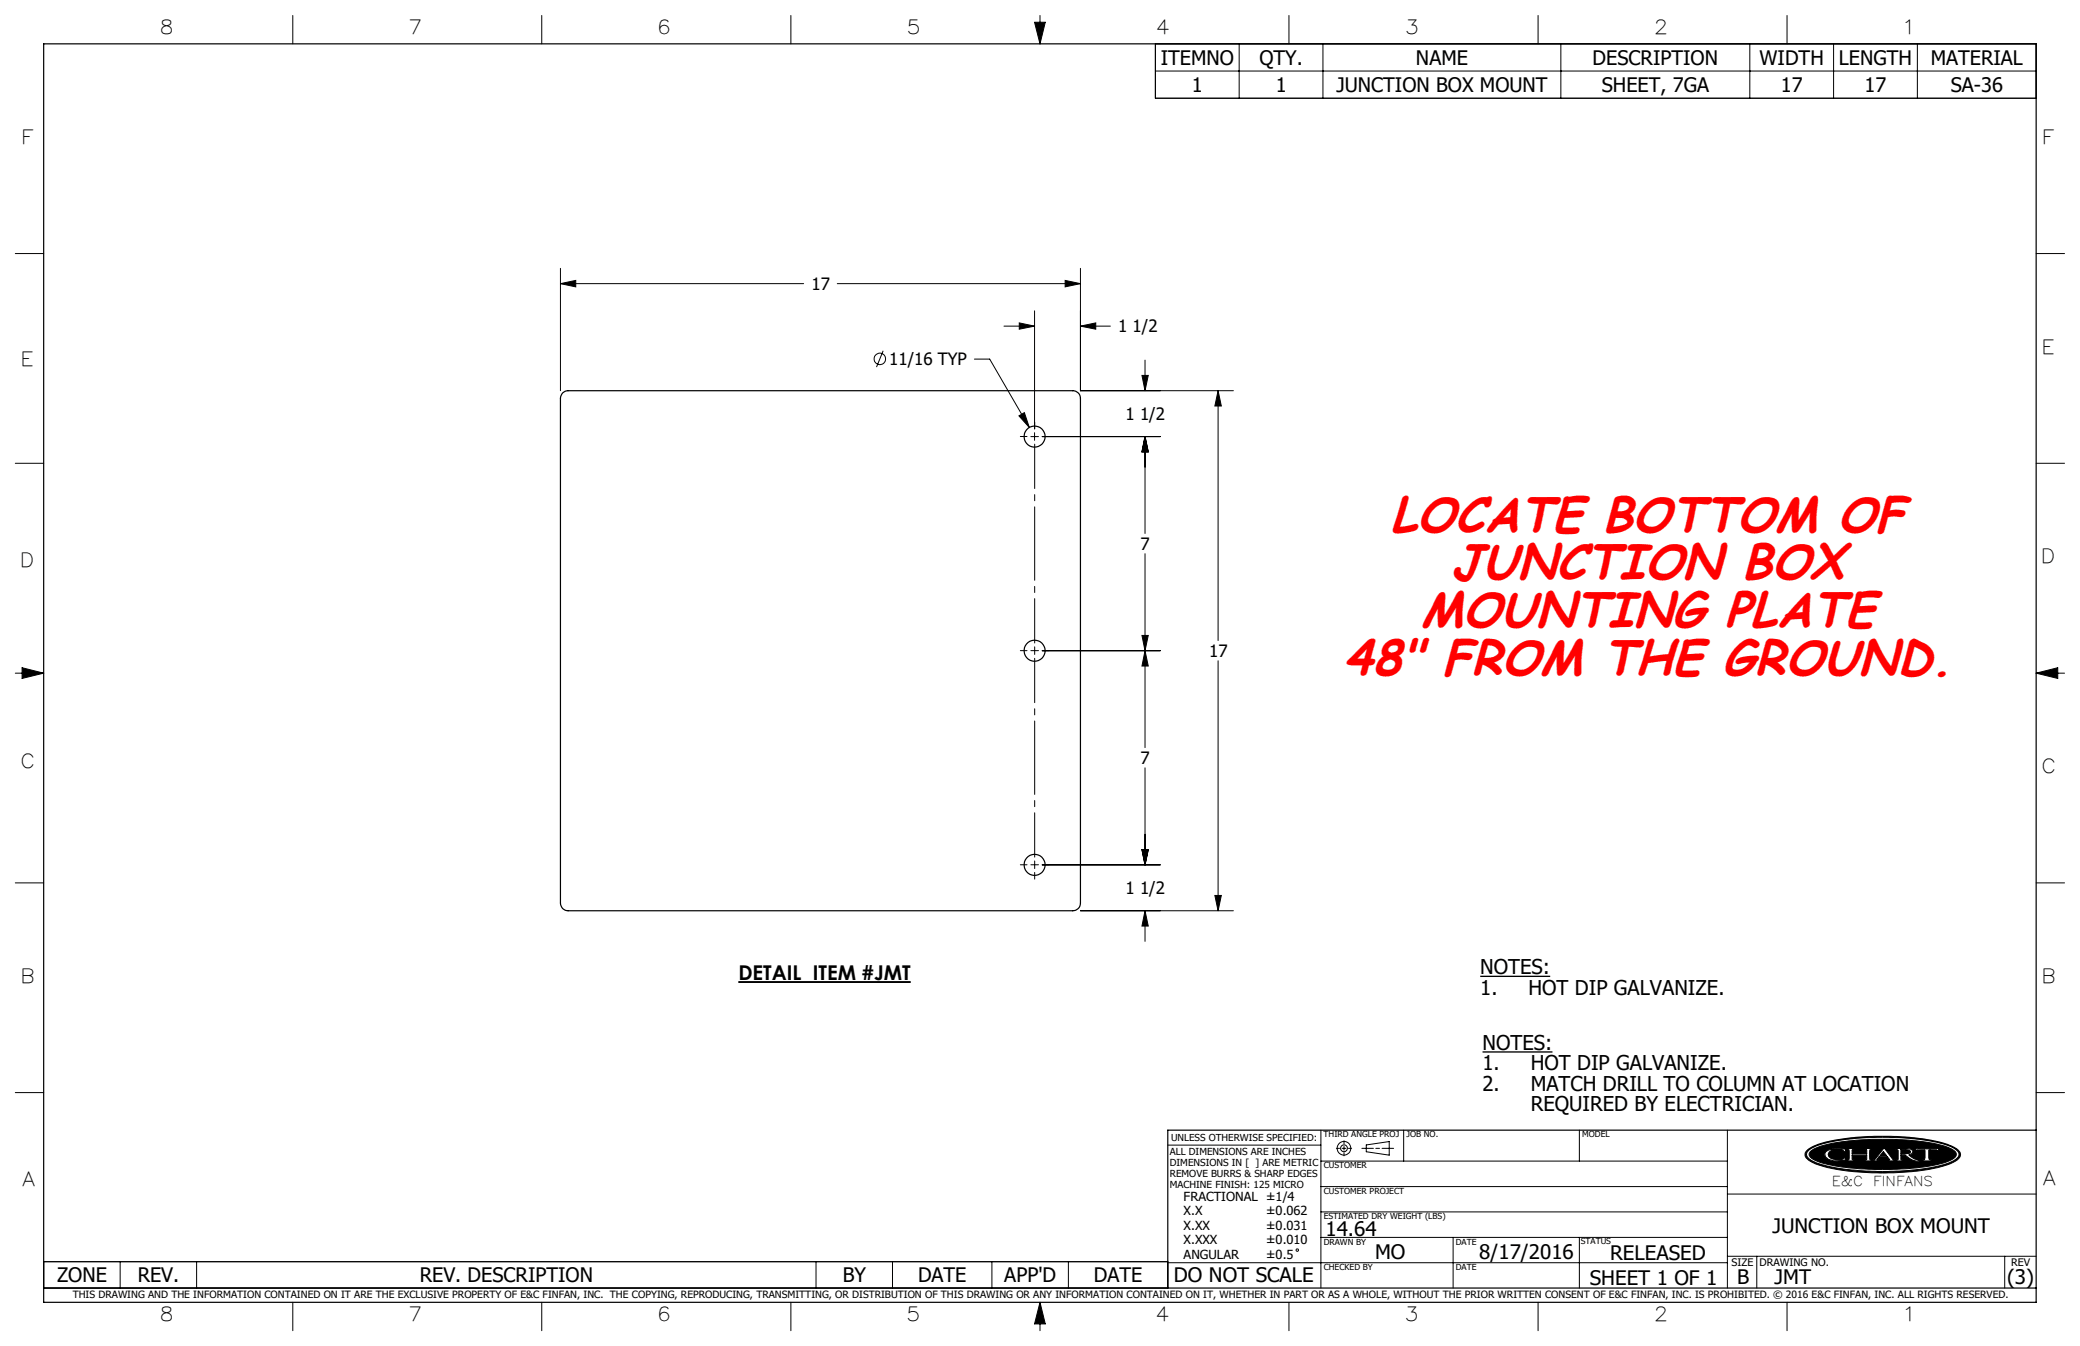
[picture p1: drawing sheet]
<svg xmlns="http://www.w3.org/2000/svg" width="432mm" height="279mm" viewBox="0 0 432 279" stroke-linecap="round" stroke-linejoin="round" font-family="sans-serif">
<g fill="none" stroke="#000" stroke-width=".21">
<path d="M60.8 3.2v5.9M112.5 3.2v5.9M164.2 3.2v5.9M214.8 4.6h2.2l-1.1 4.5zM215.9 3.2v5.9M239.9 9.1h182.8v11.3h-182.8zM239.9 14.7h182.8M257.2 9.1v11.3M267.6 3.2v5.9M274.6 9.1v11.3M319.3 3.2v5.9M324 9.1v11.3"/>
<path d="M363.3 9.1v11.3M371 3.2v5.9M380.6 9.1v11.3M398 9.1v11.3M3.2 52.6h5.9M116.3 55.7v25.4M116.3 58.9h50.5M116.3 58.9l3.2-.7v1.3zM173.8 58.9h50.5M221.1 58.2l3.2 .7-3.2 .6zM224.3 55.7v25.4h31.7M422.7 52.6h5.9"/>
<path d="M183.3 72.8l-1.3 3.4M202.3 74.5h3.2l8.2 14.2M208.4 67.7h6.4M211.6 67l3.2 .7-3.2 .6zM214.8 64.5v24.5M224.3 67.7l3.2-.7v1.3zM224.3 67.7h6.2M237.1 77.9h1.3l-.7 3.2zM237.7 74.8v6.3M3.2 96.2h5.9M211.5 86.3l1.2-.6 1 3zM214 90.6h1.6"/>
<path d="M214.8 89.8v1.6M216.4 90.6h24.5M237.7 90.6l.7 3.2h-1.3zM237.7 90.6v20.1M252.9 81.1v51.9M252.9 81.1l.6 3.2h-1.3zM422.7 96.2h5.9M237.7 114.9v40.3M3.2 139.7h5.9M4.6 138.6l4.5 1.1-4.5 1.1zM216.4 135.1h24.5M237.1 131.9h1.3l-.7 3.2z"/>
<path d="M237.7 135.1l.7 3.2h-1.3zM252.9 137.2v51.9M422.7 139.7h5.9M422.7 139.7l4.5-1.1v2.2zM237.7 159.4v20.1M216.4 179.5h24.5M237.1 176.4h1.3l-.7 3.1zM3.2 183.3h5.9M224.3 189.1h31.7M237.7 189.1l.7 3.1h-1.3zM237.7 189.1v6.3M252.2 185.9h1.3l-.6 3.2z"/>
<path d="M422.7 183.3h5.9M3.2 226.8h5.9M242.4 237.7h31.8M274.2 234.6v32.8M277.4 238.4h.7M278.6 238.4h.8M279 236.8v.7M279 238v.8M279 239.3v.6M279.9 238.4h.7M282.7 238.4h2.4M283.6 237.7l4.8-.7v2.8l-4.8-.7z"/>
<path d="M285.6 238.4h.8M286.9 238.4h2.4M291.4 234.6v6.4M327.9 234.6v6.4M358.6 234.6v32.8M375.3 238.7a16.2 16.2 0 0 1 7.4-2.3 55.4 55.4 0 0 1 21.3 1.1l1.4 .6a1.73 1.73 0 0 1 1.5 2 7.1 7.1 0 0 1-4.3 2.2 56 56 0 0 1-24.6-.3 5 5 0 0 1-3.2-2l-.1-.1a1.17 1.17 0 0 1 .6-1.2zM375.4 238.9a12.8 12.8 0 0 1 6.4-2.2 59.4 59.4 0 0 1 21.7 .8 4.5 4.5 0 0 1 3.1 1.9 1.7 1.7 0 0 1-1.3 1.7 34.9 34.9 0 0 1-12.8 2l-2.2 .1a39.2 39.2 0 0 1-13.6-2l-.7-.3a1.2 1.2 0 0 1-.6-2zM375.8 239a15.4 15.4 0 0 1 7.6-2.1l3.6-.3 3.3-.1a44.5 44.5 0 0 1 14.2 1.7l.8 .4a1.03 1.03 0 0 1 .8 1 1.03 1.03 0 0 1-.8 1 25.5 25.5 0 0 1-9.5 2l-7.7 .1a33.6 33.6 0 0 1-11.3-1.9l-.8-.5a.79 .79 0 0 1-.2-1.3zM379 239.1a5 5 0 0 1 3.5-.6h.7v.2l-.2 .4-.6-.4a3.1 3.1 0 0 0-2.7 .4l-.2 .5 .2 .5a3.1 3.1 0 0 0 2.8 .5l.4-.3h.3l-.2 .5-.7 .1a3.6 3.6 0 0 1-3.3-.8l-.2-.6zM383.5 238.4h1.6v.2l-.6 .1v.8h3v-.8l-.5-.1v-.2h1.5v.2l-.3 .1-.1 .4 .1 1.5v.1l.3 .1v.2h-1.5v-.2h.4l.1-.2v-.8h-3v.8l.6 .2v.2h-1.6v-.2l.3-.1 .1-.1v-1.5v-.4l-.4-.1zM391 239l.6 .9h-1.3zM391 238.4h.3l1.7 2.3 .5 .1v.2h-1.6v-.2l.4-.1-.5-.6h-1.7l-.5 .7h.6v.2h-1.5v-.2l.5-.1z"/>
<path d="M393.6 238.4h2.3l.9 .2 .3 .4-.2 .5-.7 .2 1.2 .9 1.1 .2v.2a4.2 4.2 0 0 1-2.9-1.1l-1-.1v.9l.6 .1v.2h-1.6v-.2h.3l.2-.2v-1.8l-.5-.2zM394.6 238.6l1.8 .2 .2 .3-.2 .3-1.8 .1zM397.9 238.3l1 .2 3.7-.1-.3 .5h-.2l-.1-.2h-1.6l.1 1.9 .6 .2v.2h-2.2v-.2l.7-.2v-1.8l-1.6-.1-.2 .2h-.3zM402.1 238.9h.1M422.7 226.8h5.9M274.2 256.9h84.4M274.2 251.6h84.4M274.2 246.3h84.4M274.2 241h84.4M301.7 256.9v10.5M327.9 256.9v10.5M358.6 247.9h64.1"/>
<path d="M9.1 261.9h233.3v5.5h-233.3zM24.9 261.9v5.5M40.8 261.9v5.5M60.8 270.3v5.9M112.5 270.3v5.9M164.2 270.3v5.9M169.4 261.9v5.5M185.3 261.9v5.5M205.9 261.9v5.5M215.9 270.3v5.9M215.9 270.3l1.1 4.5h-2.2zM221.8 261.9v5.5"/>
<path d="M242.4 262.1h116.2M267.6 270.3v5.9M319.3 270.3v5.9M358.6 260.8h64.1M364.7 260.8v6.6M371 270.3v5.9M416.2 260.8v6.6"/>
<circle cx="182.7" cy="74.5" r="1.18"/>
<circle cx="279" cy="238.4" r=".71"/>
<circle cx="279" cy="238.4" r="1.41"/>
<circle cx="269.3" cy="259.5" r=".25"/>
</g>
<g fill="none" stroke="#000" stroke-width=".25">
<path d="M9.1 9.1h413.6v261.2h-413.6zM116.8 81.6l.5-.4 .6-.1h104.8a1.57 1.57 0 0 1 1.6 1.6v104.8a1.57 1.57 0 0 1-1.6 1.6h-104.8a1.57 1.57 0 0 1-1.6-1.6v-104.8zM422.7 234.6h-180.3v32.8M9.1 267.4h413.6"/>
<circle cx="214.8" cy="90.6" r="2.19"/>
<circle cx="214.8" cy="135.1" r="2.19"/>
<circle cx="214.8" cy="179.5" r="2.19"/>
</g>
<g fill="#000">
<path d="M383.5 238.4v.2h.3l.1 .2v1.8l-.1 .1-.3 .1v.2h1.6v-.2l-.6-.2v-.8h3v.9l-.5 .1v.2h1.5v-.2l-.3-.1-.1-.2v-1.6l.1-.3h.3v-.2h-1.5v.2l.5 .1v.8h-3v-.8l.6-.1v-.2zM391 238.4l-1.8 2.3-.5 .1v.2h1.5v-.2h-.6l.5-.7h1.7l.5 .6-.4 .1v.2h1.6v-.2l-.5-.1-1.7-2.3zM393.6 238.4v.2l.5 .2v1.8l-.2 .2h-.3v.2h1.6v-.2l-.6-.1v-.9l1.1 .1a3.2 3.2 0 0 0 2.8 1.1v-.2a3.4 3.4 0 0 1-2.3-1.1 .68 .68 0 0 0 .8-.2 .68 .68 0 0 0 0-.8l-.7-.3zM397.9 238.3l-.4 .6h.3l.2-.2 1.6 .1v1.8l-.2 .2h-.5v.2h2.2v-.2h-.5l-.2-.3v-1.7l1.6-.1 .1 .2h.2l.3-.5-4 .1zM375.8 239a14 14 0 0 1 6.9-2l6.1-.5h5l4.8 .4a16.3 16.3 0 0 1 7.2 2 .96 .96 0 0 1-.4 1.7 24.9 24.9 0 0 1-10.1 2l-6.5 .1-3.8-.2a21.2 21.2 0 0 1-8.8-2l-.4-.3-.2-.5zM379.1 239a1.04 1.04 0 0 0 .7 1.7 7 7 0 0 0 3.2 .1l.2-.5h-.3l-.5 .4a2.56 2.56 0 0 1-2.8-.8 1.28 1.28 0 0 1 1.4-1.3h.2a1.49 1.49 0 0 1 1.4 .2l.4 .3 .2-.6h-.6a4.7 4.7 0 0 0-3.5 .5zM375.3 238.7a19 19 0 0 1 8.8-2.5l4.1-.3h4.8a33.1 33.1 0 0 1 12.7 2.3l.2 .1a1.36 1.36 0 0 1 .9 2 9.1 9.1 0 0 1-5.1 2.2l-.4 .1a58.1 58.1 0 0 1-23.1-.6 5.6 5.6 0 0 1-3.4-1.9v-.8zM375.3 238.9a1.14 1.14 0 0 0 .6 1.9 24.5 24.5 0 0 0 9.8 2.2l4.1 .2 3.7-.1a33.7 33.7 0 0 0 11.9-2.1l.4-.2a1.19 1.19 0 0 0 .9-1.2 1.19 1.19 0 0 0-.9-1.1 21.6 21.6 0 0 0-8.8-2.1l-5.1-.3-4.7 .1a30.2 30.2 0 0 0-11.1 2.1z" fill-rule="evenodd"/>
<path d="M215.9 270.3l-1.1 4.5h2.2zM214.8 4.6h2.2l-1.1 4.5zM4.6 138.6l4.5 1.1-4.5 1.1zM422.7 139.7l4.5-1.1v2.2zM391 239l-.7 .9h1.3zM394.6 238.6v.9l1.7-.1a.38 .38 0 0 0 .3-.4 .38 .38 0 0 0-.5-.3z" fill-rule="evenodd"/>
</g>
<path d="M153.3 203.8h35.8" fill="none" stroke="#000" stroke-width=".4"/>
<path d="M307.3 202.7h14.5M307.8 218.4h14.5" fill="none" stroke="#000" stroke-width=".28"/>
<g fill="none" stroke="#000" stroke-width=".21" stroke-dasharray="15.2 1.3 1.3 1.3">
<path d="M213.2 90.6h-1.4M214.8 89v-1.4M216.4 90.6h1.4M213.2 135.1h-1.4M214.8 135.1h.8M214.8 135.1v-.8M214.8 135.1h-.8M214.8 135.1v.8M216.4 135.1h1.4M213.2 179.5h-1.4M214.8 179.5h.8M214.8 179.5v-.8"/>
<path d="M214.8 179.5h-.8M214.8 179.5v.8M216.4 179.5h1.4M214.8 181.1v1.4"/>
</g>
<path d="M214.8 92.2v41.3M214.8 136.6v41.3" fill="none" stroke="#000" stroke-width=".21" stroke-dasharray="15.2 1.3 1.3 1.3" stroke-dashoffset="6"/>
<path d="M237.7 90.6l.7 3.2h-1.3zM237.1 131.9h1.3l-.7 3.2zM237.1 176.4h1.3l-.7 3.1zM237.7 135.1l.7 3.2h-1.3zM237.1 77.9h1.3l-.7 3.2zM237.7 90.6l.7 3.2h-1.3zM211.6 67l3.2 .7-3.2 .6zM224.3 67.7l3.2-.7v1.3zM221.1 58.2l3.2 .7-3.2 .6zM116.3 58.9l3.2-.7v1.3zM252.9 81.1l.6 3.2h-1.3zM252.2 185.9h1.3l-.6 3.2zM237.1 176.4h1.3l-.7 3.1zM237.7 189.1l.7 3.1h-1.3zM211.5 86.3l2.2 2.4-1-3z" fill="#000"/>
<g font-size="10.2" fill="#f00">
<text x="288.7" y="110.4">LOCATE BOTTOM OF</text>
<text x="301.2" y="120.3">JUNCTION BOX</text>
<text x="294.9" y="130.2">MOUNTING PLATE</text>
<text x="278.8" y="140">48&quot; FROM THE GROUND.</text>
</g>
<g font-size="4.2">
<text x="241" y="13.4">ITEMNO</text>
<text x="261.4" y="13.4">QTY.</text>
<text x="294" y="13.4">NAME</text>
<text x="330.6" y="13.4">DESCRIPTION</text>
<text x="365.3" y="13.4">WIDTH</text>
<text x="381.8" y="13.4">LENGTH</text>
<text x="400.8" y="13.4">MATERIAL</text>
<text x="247.4" y="19.1">1</text>
<text x="264.8" y="19.1">1</text>
<text x="277.4" y="19.1">JUNCTION BOX MOUNT</text>
<text x="332.5" y="19.1">SHEET, 7GA</text>
<text x="369.7" y="19.1">17</text>
<text x="387.1" y="19.1">17</text>
<text x="405" y="19.1">SA-36</text>
<text x="153.3" y="203.4">DETAIL ITEM #JMT</text>
<text x="307.3" y="202.2">NOTES:</text>
<text x="307.3" y="206.5">1.</text>
<text x="317.3" y="206.5">HOT DIP GALVANIZE.</text>
<text x="307.8" y="217.9">NOTES:</text>
<text x="307.8" y="222.1">1.</text>
<text x="307.8" y="226.4">2.</text>
<text x="317.8" y="222.1">HOT DIP GALVANIZE.</text>
<text x="317.8" y="226.4">MATCH DRILL TO COLUMN AT LOCATION</text>
<text x="317.8" y="230.6">REQUIRED BY ELECTRICIAN.</text>
<text x="275.2" y="256.5">14.64</text>
<text x="368" y="255.9">JUNCTION BOX MOUNT</text>
<text x="285.5" y="261.4">MO</text>
<text x="307.1" y="261.3">8/17/2016</text>
<text x="334.3" y="261.6">RELEASED</text>
<text x="11.8" y="266.2">ZONE</text>
<text x="28.6" y="266.2">REV.</text>
<text x="87.1" y="266.2">REV. DESCRIPTION</text>
<text x="174.9" y="266.2">BY</text>
<text x="190.6" y="266.2">DATE</text>
<text x="208.5" y="266.2">APP'D</text>
<text x="227.1" y="266.2">DATE</text>
<text x="243.7" y="266.1">DO NOT SCALE</text>
<text x="330" y="266.7">SHEET 1 OF 1</text>
<text x="360.6" y="266.5">B</text>
<text x="368.4" y="266.6">JMT</text>
<text x="416.7" y="266.5">(3)</text>
</g>
<g font-size="4">
<text x="33.6" y="7.1">8</text>
<text x="85.2" y="7.1">7</text>
<text x="137" y="7.1">6</text>
<text x="188.6" y="7.1">5</text>
<text x="240.3" y="7.1">4</text>
<text x="292.1" y="7.1">3</text>
<text x="343.8" y="7.1">2</text>
<text x="395.7" y="7.1">1</text>
<text x="4.9" y="29.8">F</text>
<text x="424.5" y="29.9">F</text>
<text x="4.8" y="76.1">E</text>
<text x="424.3" y="73.5">E</text>
<text x="4.7" y="117.7">D</text>
<text x="424.2" y="116.9">D</text>
<text x="4.7" y="159.3">C</text>
<text x="424.2" y="160.4">C</text>
<text x="4.8" y="204">B</text>
<text x="424.3" y="204">B</text>
<text x="4.8" y="246.1">A</text>
<text x="424.3" y="246">A</text>
<text x="33.6" y="274.3">8</text>
<text x="85.2" y="274.3">7</text>
<text x="137" y="274.3">6</text>
<text x="188.6" y="274.3">5</text>
<text x="240.3" y="274.3">4</text>
<text x="292.1" y="274.3">3</text>
<text x="343.8" y="274.3">2</text>
<text x="395.8" y="274.3">1</text>
</g>
<g font-size="3.5">
<text x="168.4" y="60.2">17</text>
<text x="232.1" y="69">1 1/2</text>
<text x="184.6" y="75.9">11/16 TYP</text>
<text x="233.6" y="87.2">1 1/2</text>
<text x="236.8" y="114.2">7</text>
<text x="251" y="136.4">17</text>
<text x="236.8" y="158.6">7</text>
<text x="233.6" y="185.6">1 1/2</text>
</g>
<g font-size="2.8">
<text x="380.3" y="246.2">E&amp;C</text>
<text x="388.9" y="246.2">FINFANS</text>
</g>
<g font-size="2.6">
<text x="245.7" y="249.3">FRACTIONAL ±1/4</text>
<text x="245.7" y="252.3">X.X</text>
<text x="245.7" y="255.3">X.XX</text>
<text x="262.9" y="252.3">±0.062</text>
<text x="262.9" y="255.3">±0.031</text>
<text x="245.7" y="258.3">X.XXX</text>
<text x="245.7" y="261.2">ANGULAR</text>
<text x="262.9" y="258.3">±0.010</text>
<text x="262.9" y="261.2">±0.5</text>
</g>
<g font-size="2.2">
<text x="359.5" y="262.8">SIZE</text>
<text x="365.3" y="262.7">DRAWING NO.</text>
<text x="417.5" y="262.8">REV</text>
</g>
<text font-size="2.1" x="15.1" y="269.4">THIS DRAWING AND THE INFORMATION CONTAINED ON IT ARE THE EXCLUSIVE PROPERTY OF E&amp;C FINFAN, INC. THE COPYING, REPRODUCING, TRANSMITTING, OR DISTRIBUTION OF THIS DRAWING OR ANY INFORMATION CONTAINED ON IT, WHETHER IN PART OR AS A WHOLE, WITHOUT THE PRIOR WRITTEN CONSENT OF E&amp;C FINFAN, INC. IS PROHIBITED. © 2016 E&amp;C FINFAN, INC. ALL RIGHTS RESERVED.</text>
<g font-size="2">
<text x="242.9" y="239.8">ALL DIMENSIONS ARE INCHES</text>
<text x="243.1" y="236.8">UNLESS OTHERWISE SPECIFIED:</text>
<text x="242.9" y="242.1">DIMENSIONS IN [ ] ARE METRIC</text>
<text x="242.9" y="244.4">REMOVE BURRS &amp; SHARP EDGES</text>
<text x="242.9" y="246.7">MACHINE FINISH: 125 MICRO</text>
</g>
<g font-size="1.7">
<text x="274.8" y="236.1">THIRD ANGLE PROJ</text>
<text x="292" y="236.1">JOB NO.</text>
<text x="328.5" y="236.1">MODEL</text>
<text x="274.8" y="242.5">CUSTOMER</text>
<text x="274.8" y="247.8">CUSTOMER PROJECT</text>
<text x="274.8" y="253.1">ESTIMATED DRY WEIGHT (LBS)</text>
<text x="274.8" y="258.4">DRAWN BY</text>
<text x="274.8" y="263.6">CHECKED BY</text>
<text x="302.2" y="263.6">DATE</text>
<text x="302.2" y="258.4">DATE</text>
<text x="328.2" y="258.3">STATUS</text>
</g>
</svg>
